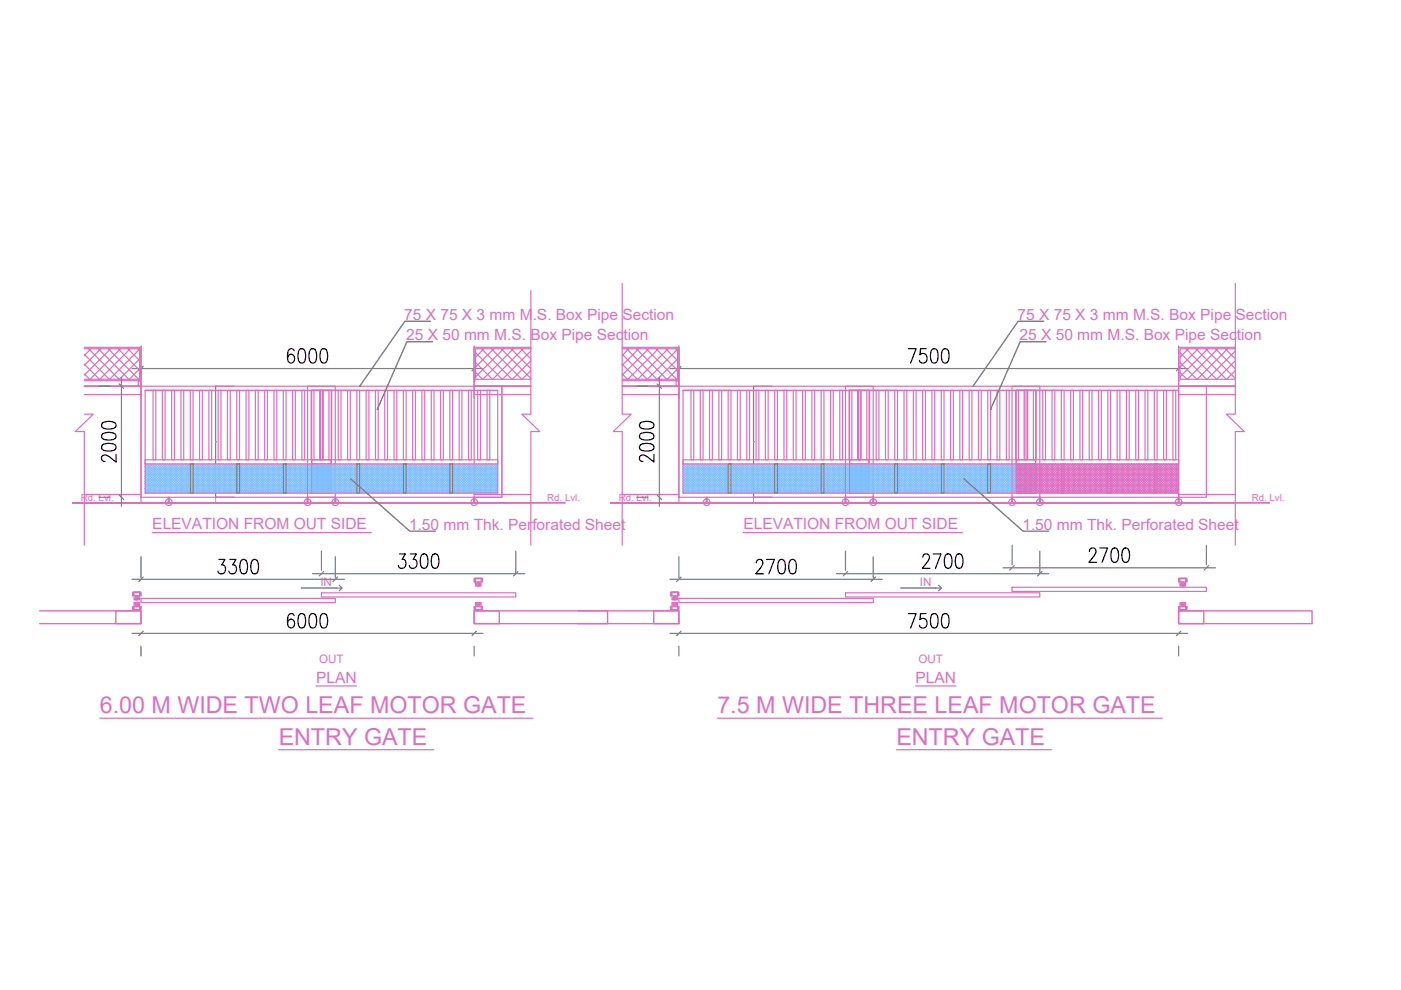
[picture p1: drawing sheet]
<svg xmlns="http://www.w3.org/2000/svg" width="297mm" height="210mm" viewBox="0 0 297 210" stroke-linecap="round" stroke-linejoin="round" font-family="sans-serif">
<!-- layer: _PrintAdditionalDetail -->
<g fill="none" stroke="#dd6ec1" stroke-width=".25">
<path d="M17.9 73.6h12v7.1h-12M17.9 73.9h11.7v6.5h-11.7M17.9 79.3l1.1 1.1M17.9 77.2l3.2 3.2M17.9 75.1l5.3 5.3M18.8 73.9l6.4 6.5M19.3 73.9l-1.4 1.5M20.8 73.9l6.5 6.5M21.4 73.9l-3.5 3.6M22.9 73.9l6.5 6.5M23.5 73.9l-5.6 5.6M25 73.9l4.6 4.6"/>
<path d="M25.6 73.9l-6.5 6.5M27.1 73.9l2.5 2.5M27.6 73.9l-6.4 6.5M29.2 73.9l.4 .5M29.6 74.1l-6.4 6.3M29.6 76.1l-4.3 4.3M29.6 78.2l-2.2 2.2M29.9 78.1v3.8M100.5 78.1v3.8M100.8 78.9l1.5 1.5M100.8 76.8l3.6 3.6M100.8 74.8l5.7 5.6"/>
<path d="M102.1 73.9l6.4 6.5M102.6 73.9l-1.8 1.8M104.2 73.9l6.4 6.5M104.7 73.9l-3.9 3.9M106.2 73.9l6.4 6.3M106.8 73.9l-6 6M108.3 73.9l4.3 4.3M108.9 73.9l-6.5 6.5M110.4 73.9l2.2 2.2M110.9 73.9l-6.4 6.5M112.5 73.9l.1 .1M112.6 73.6h-12.1v7.1"/>
<path d="M112.6 73.9h-11.8v6.5h11.8M112.6 61.6v26.2h-2l3.8 3.7h-1.8v24.1M112.6 74.4l-6.1 6M112.6 76.5l-4 3.9M112.6 78.6l-1.9 1.8M131.9 73.6h12v7.1h-12M131.9 73.9h11.7v6.5h-11.7M131.9 60.1v27.7h1.9l-3.8 3.7h1.9v24.1M131.9 79.3l1.2 1.1M131.9 77.2l3.2 3.2M131.9 75.1l5.3 5.3M132.8 73.9l6.5 6.5"/>
<path d="M133.4 73.9l-1.5 1.5M134.9 73.9l6.5 6.5M135.4 73.9l-3.5 3.6M137 73.9l6.5 6.5M137.5 73.9l-5.6 5.6M139.1 73.9l4.5 4.6M139.6 73.9l-6.5 6.5M141.1 73.9l2.5 2.5M141.7 73.9l-6.5 6.5M143.2 73.9l.4 .5M143.6 74.1l-6.3 6.3M143.6 76.1l-4.2 4.3"/>
<path d="M143.6 78.2l-2.1 2.2M143.9 78.1v3.8M249.9 78.1v3.8M250.2 78.9l1.5 1.5M250.2 76.8l3.6 3.6M250.2 74.8l5.6 5.6M251.4 73.9l6.5 6.5M252 73.9l-1.8 1.8M253.5 73.9l6.5 6.5M254.1 73.9l-3.9 3.9M255.6 73.9l6.3 6.3M256.1 73.9l-5.9 6"/>
<path d="M257.7 73.9l4.2 4.3M258.2 73.9l-6.5 6.5M259.8 73.9l2.1 2.2M260.3 73.9l-6.5 6.5M261.8 73.9l.1 .1M261.9 73.6h-12v7.1M261.9 73.9h-11.7v6.5h11.7M261.9 60.1v27.7h-1.9l3.8 3.7h-1.9v24.1M261.9 74.4l-6 6M261.9 76.5l-3.9 3.9M261.9 78.6l-1.8 1.8M17.9 81.9h12h-12"/>
<path d="M17.9 87.8h1.9l-3.8 3.7h1.9v24.1M17.9 81.9h12M17.9 83.7h12M29.3 80.7h.6v1.2h-.6zM29.6 80.3l-.1 .1M29.9 81.9h41.2v23.5h-41.2zM29.9 83.1v23.5h-12M30.8 82.8h39.4v21.7h-39.4zM30.8 97.5h39.4v.9h-39.4zM32.5 82.8h.5v14.7h-.5zM34.4 82.8h.6v14.7h-.6zM36.4 82.8h.6v14.7h-.6z"/>
<path d="M38.4 82.8h.6v14.7h-.6zM40.3 82.8h.6v14.7h-.6zM40.6 82.8h-9.8h39.4M42.3 82.8h.6v14.7h-.6zM44.3 82.8h.6v14.7h-.6zM45.7 93.7h.1M45.7 93.6h.1M46.3 82.8h.5v14.7h-.5zM48.2 82.8h.6v14.7h-.6zM50.2 82.8h.6v14.7h-.6zM52.2 82.8h.6v14.7h-.6zM54.1 82.8h.6v14.7h-.6z"/>
<path d="M56.1 82.8h.6v14.7h-.6zM58.1 82.8h.6v14.7h-.6zM60.1 82.8h.5v14.7h-.5zM62 82.8h.6v14.7h-.6zM64 82.8h.6v14.7h-.6zM65.2 81.9h41.2v23.5h-41.2zM66 82.8h.6v14.7h-.6zM66.1 82.8h39.4v21.7h-39.4zM66.1 97.5h39.4v.9h-39.4zM67.8 82.8h.6v14.7h-.6zM68 82.8h.5v14.7h-.5zM69.7 82.8h.6v14.7h-.6z"/>
<path d="M71.7 82.8h.6v14.7h-.6zM73.7 82.8h.6v14.7h-.6zM75.7 82.8h.5v14.7h-.5zM76 82.8h-9.9h39.4M77.6 82.8h.6v14.7h-.6zM79.6 82.8h.6v14.7h-.6zM81.6 82.8h.6v14.7h-.6zM83.5 82.8h.6v14.7h-.6zM85.5 82.8h.6v14.7h-.6zM87.5 82.8h.6v14.7h-.6zM89.5 82.8h.6v14.7h-.6zM91.4 82.8h.6v14.7h-.6z"/>
<path d="M93.4 82.8h.6v14.7h-.6zM95.4 82.8h.6v14.7h-.6zM97.4 82.8h.5v14.7h-.5zM99.3 82.8h.6v14.7h-.6zM100.5 80.7h.1M100.5 81.9h5.9v23.5h-5.9zM100.5 81.9h12.1M100.5 83.7h12.1M101.3 82.8h.6v14.7h-.6zM103.3 82.8h.6v14.7h-.6zM112.6 81.9h-12.1h12.1M131.9 81.9h12h-12"/>
<path d="M131.9 81.9h12M131.9 83.7h12M143.3 80.7h.6v1.2h-.6zM143.6 80.3l-.1 .1M143.9 81.9h41.2v23.5h-41.2zM143.9 83.1v23.5h-12M144.8 82.8h39.5v21.7h-39.5zM144.8 97.5h39.5v.9h-39.5zM146.5 82.8h.6v14.7h-.6zM148.5 82.8h.6v14.7h-.6zM150.4 82.8h.6v14.7h-.6zM152.4 82.8h.6v14.7h-.6z"/>
<path d="M154.4 82.8h.6v14.7h-.6zM154.7 82.8h-9.9h39.5M156.4 82.8h.5v14.7h-.5zM158.3 82.8h.6v14.7h-.6zM159.8 93.7h.1M159.8 93.6h.1M160.3 82.8h.6v14.7h-.6zM162.3 82.8h.6v14.7h-.6zM164.2 82.8h.6v14.7h-.6zM166.2 82.8h.6v14.7h-.6zM168.2 82.8h.6v14.7h-.6zM170.2 82.8h.5v14.7h-.5z"/>
<path d="M172.1 82.8h.6v14.7h-.6zM174.1 82.8h.6v14.7h-.6zM176.1 82.8h.6v14.7h-.6zM178.1 82.8h.5v14.7h-.5zM179.3 81.9h41.2v23.5h-41.2zM180 82.8h.6v14.7h-.6zM180.1 82.8h39.5v21.7h-39.5zM180.1 97.5h39.5v.9h-39.5zM181.8 82.8h.6v14.7h-.6zM182 82.8h.6v14.7h-.6zM183.8 82.8h.6v14.7h-.6zM185.8 82.8h.5v14.7h-.5z"/>
<path d="M187.7 82.8h.6v14.7h-.6zM189.7 82.8h.6v14.7h-.6zM190 82.8h-9.9h39.5M191.7 82.8h.6v14.7h-.6zM193.7 82.8h.5v14.7h-.5zM195.6 82.8h.6v14.7h-.6zM197.6 82.8h.6v14.7h-.6zM199.6 82.8h.5v14.7h-.5zM201.5 82.8h.6v14.7h-.6zM203.5 82.8h.6v14.7h-.6zM205.5 82.8h.6v14.7h-.6zM207.5 82.8h.5v14.7h-.5z"/>
<path d="M209.4 82.8h.6v14.7h-.6zM211.4 82.8h.6v14.7h-.6zM213.4 82.8h.6v14.7h-.6zM215.3 82.8h.6v14.7h-.6zM215.5 97.5h34.4v.9h-34.4zM215.5 99.9l4.6 4.6M215.5 99.4l5.1 5.1M215.5 98.9l5.6 5.6M215.5 98.4l6.1 6.1M215.5 98.4h.1M216 98.4l6.2 6.1M216 98.4l-.5 .5"/>
<path d="M216.5 98.4l6.2 6.1M216.6 98.4l-1.1 1.1M217 98.4l6.2 6.1M217.1 98.4l-1.6 1.6M217.1 82.8h.6v14.7h-.6zM217.3 82.8h.6v14.7h-.6zM217.5 98.4l6.2 6.1M217.6 98.4l-2.1 2.1M218.1 98.4l6.1 6.1M218.1 98.4l-2.6 2.6M218.6 98.4l6.2 6.1M218.6 98.4l-3.1 3.1"/>
<path d="M219.1 82.8h.6v14.7h-.6zM219.1 98.4l6.2 6.1M219.2 98.4l-3.7 3.7M219.6 98.4l6.2 6.1M219.7 98.4l-4.2 4.2M220.1 98.4l6.2 6.1M220.2 98.4l-4.7 4.7M220.7 98.4l6.2 6.1M220.7 98.4l-5.2 5.2M221.1 82.8h.6v14.7h-.6zM221.2 98.4l6.2 6.1M221.2 98.4l-5.7 5.7"/>
<path d="M221.7 98.4l6.2 6.1M221.7 98.4l-6.1 6.1M222.2 98.4l6.2 6.1M222.3 98.4l-6.2 6.1M222.7 98.4l6.2 6.1M222.8 98.4l-6.2 6.1M223.1 82.8h.5v14.7h-.5zM223.3 98.4l6.1 6.1M223.3 98.4l-6.2 6.1M223.8 98.4l6.2 6.1M223.8 98.4l-6.1 6.1M224.3 98.4l6.2 6.1"/>
<path d="M224.4 98.4l-6.2 6.1M225 82.8h.6v14.7h-.6zM225 98.4h.6v6.1h-.6zM225.3 82.8h-9.8h34.4h-34.4v21.7h34.4M225.3 98.4l6.2 6.1M225.4 98.4l-6.2 6.1M225.9 98.4l6.1 6.1M225.9 98.4l-6.2 6.1M226.4 98.4l6.2 6.1M226.4 98.4l-6.1 6.1M226.9 98.4l6.2 6.1M227 98.4l-6.2 6.1"/>
<path d="M227 82.8h.6v14.7h-.6zM227.4 98.4l6.2 6.1M227.5 98.4l-6.2 6.1M228.5 98.4l6.2 6.1M228.5 98.4l-6.2 6.1M229 82.8h.5v14.7h-.5zM229 98.4l6.2 6.1M229 98.4l-6.1 6.1M229.5 98.4l6.2 6.1M229.6 98.4l-6.2 6.1M230 98.4l6.2 6.1M230.1 98.4l-6.2 6.1"/>
<path d="M230.9 82.8h.6v14.7h-.6zM231.1 98.4l6.2 6.1M231.1 98.4l-6.2 6.1M231.6 98.4l6.2 6.1M231.6 98.4l-6.1 6.1M232.1 98.4l6.2 6.1M232.2 98.4l-6.2 6.1M232.6 98.4l6.2 6.1M232.7 98.4l-6.2 6.1M232.9 82.8h.6v14.7h-.6zM233.1 98.4l6.2 6.1M233.2 98.4l-6.2 6.1"/>
<path d="M234.2 98.4l6.2 6.1M234.2 98.4l-6.1 6.1M234.7 98.4l6.2 6.1M234.8 98.4l-6.2 6.1M234.9 82.8h.6v14.7h-.6zM234.9 98.4h.6v6.1h-.6zM235.2 98.4l6.2 6.1M235.3 98.4l-6.2 6.1M235.8 98.4l6.1 6.1M235.8 98.4l-6.2 6.1M236.3 98.4l6.2 6.1M236.3 98.4l-6.2 6.1"/>
<path d="M236.8 98.4l6.2 6.1M236.8 98.4l-6.1 6.1M236.9 82.8h.5v14.7h-.5zM237.3 98.4l6.2 6.1M237.4 98.4l-6.2 6.1M237.8 98.4l6.2 6.1M237.9 98.4l-6.2 6.1M238.4 98.4l6.1 6.1M238.4 98.4l-6.2 6.1M238.8 82.8h.6v14.7h-.6zM238.9 98.4l6.2 6.1M238.9 98.4l-6.2 6.1"/>
<path d="M239.4 98.4l6.2 6.1M239.4 98.4l-6.1 6.1M239.9 98.4l6.2 6.1M240 98.4l-6.2 6.1M240.4 98.4l6.2 6.1M240.5 98.4l-6.2 6.1M240.8 82.8h.6v14.7h-.6zM241 98.4l6.1 6.1M241 98.4l-6.2 6.1M241.5 98.4l6.2 6.1M241.5 98.4l-6.2 6.1M242 98.4l6.2 6.1"/>
<path d="M242 98.4l-6.1 6.1M242.5 98.4l6.2 6.1M242.6 98.4l-6.2 6.1M242.8 82.8h.6v14.7h-.6zM243 98.4l6.2 6.1M243.1 98.4l-6.2 6.1M243.6 98.4l6.1 6.1M243.6 98.4l-6.2 6.1M244.1 98.4l5.7 5.7M244.1 98.4l-6.2 6.1M244.7 82.8h.6v14.7h-.6zM244.7 98.4h.6v6.1h-.6z"/>
<path d="M245.1 98.4l4.7 4.7M245.2 98.4l-6.2 6.1M245.6 98.4l4.2 4.2M245.7 98.4l-6.2 6.1M246.2 98.4l3.6 3.6-2.5 2.5M246.2 98.4l-6.2 6.1M246.7 98.4l3.1 3.1-3 3M246.7 82.8h.6v14.7h-.6zM246.7 98.4l-6.2 6.1M247.2 98.4l2.6 2.6M247.2 98.4l-6.1 6.1M248.2 98.4l1.6 1.6"/>
<path d="M248.3 98.4l-6.2 6.1M248.7 82.8h.6v14.7h-.6zM248.8 98.4l1 1-5.1 5.1M248.8 98.4l-6.2 6.1M249.3 98.4l.5 .5M249.3 98.4l-6.2 6.1M249.8 98.4l-6.1 6.1M249.8 98.9l-5.6 5.6M249.8 99.9l-4.6 4.6M249.9 80.7h.1M249.9 81.9h5.9v23.5h-5.9zM249.9 81.9h-35.3v23.5h35.3"/>
<path d="M249.9 83.1v23.5h12M249.9 81.9h12M249.9 83.7h12M261.9 81.9h-12h12M17.9 104.8h12M32.3 112.9h46.4M100.5 104.8h12.1M100.5 106.6h12.1M131.9 104.8h12M157.6 112.9h46.4M215.5 104.1l.4 .4M215.5 103.6l.9 .9"/>
<path d="M215.5 103l1.5 1.5M215.5 102.5l2 2M215.5 102l2.5 2.5M215.5 101.5l3 3M215.5 101l3.5 3.5M215.5 100.4l4.1 4.1M218.7 104.5l6.2-6.1 6.1 6.1M221.8 104.5l6.2-6.1 6.1 6.1M224.4 104.5l6.2-6.1 6.1 6.1M227.5 104.5l6.2-6.1 6.1 6.1M249.8 103.6l-5.2-5.2-6.1 6.1M249.8 100.5l-2-2.1-6.2 6.1"/>
<path d="M249.8 100.5l-4 4M249.8 101l-3.5 3.5M249.8 102.5l-2 2M249.8 103.1l-1.5 1.4M249.8 103.6l-.9 .9M249.8 104.1l-.4 .4M249.9 104.8h12M28.1 128.6l.1 .7h1.6l.1-.7v.8h-1.8zM28.1 125.5h1.8v.8l-.1-.7h-1.6l-.1 .7zM28.1 128.6h1.8M28.1 126.3h1.8M28.4 129.4v-1.6h1.2v1.6"/>
<path d="M28.4 125.5h1.2v1.7h-1.2zM29.9 126.9h41.2v.9h-41.2zM68.2 125.7h41.2v.9h-41.2zM100.5 128.6l.1 .7h1.6l.1-.7v.8h-1.8zM100.5 122.6h1.8v.8l-.1-.7h-1.6l-.1 .7zM100.5 128.6h1.8M100.5 123.4h1.8M100.8 129.4v-1.6h1.2v1.6M100.8 122.6h1.2v1.7h-1.2zM142.2 128.6l.1 .7h1.5l.1-.7v.8h-1.7zM142.2 125.5h1.7v.8l-.1-.7h-1.5l-.1 .7zM142.2 128.6h1.7"/>
<path d="M142.2 126.3h1.7M142.5 129.4v-1.6h1.1v1.6M142.5 125.5h1.1v1.7h-1.1zM143.9 126.9h41.2v.9h-41.2zM179.3 125.7h41.2v.9h-41.2zM214.6 124.5h41.2v.9h-41.2zM249.9 128.6l.1 .7h1.5l.2-.7v.8h-1.8zM249.9 122.6h1.8v.8l-.2-.7h-1.5l-.1 .7zM249.9 128.6h1.8M249.9 123.4h1.8M250.2 129.4v-1.6h1.2v1.6M250.2 122.6h1.2v1.7h-1.2z"/>
<path d="M21.2 152.3h91.8M59.1 159h32.9M67 145.4h8.6M152.1 152.3h94.3M190 159h32.9M194.1 145.4h8.6"/>
<circle cx="29" cy="126.8" r=".39"/>
<circle cx="29" cy="128.1" r=".39"/>
<circle cx="29" cy="128.1" r=".08"/>
<circle cx="29" cy="126.8" r=".08"/>
<circle cx="29" cy="126.8" r=".33"/>
<circle cx="29" cy="128.1" r=".33"/>
<circle cx="101.4" cy="123.9" r=".33"/>
<circle cx="101.4" cy="128.1" r=".39"/>
<circle cx="101.4" cy="123.9" r=".39"/>
<circle cx="101.4" cy="128.1" r=".08"/>
<circle cx="101.4" cy="123.9" r=".08"/>
<circle cx="101.4" cy="128.1" r=".33"/>
<circle cx="143.1" cy="128.1" r=".39"/>
<circle cx="143.1" cy="126.8" r=".39"/>
<circle cx="143.1" cy="128.1" r=".08"/>
<circle cx="143.1" cy="126.8" r=".08"/>
<circle cx="143.1" cy="128.1" r=".33"/>
<circle cx="143.1" cy="126.8" r=".33"/>
<circle cx="250.8" cy="123.9" r=".33"/>
<circle cx="250.8" cy="128.1" r=".39"/>
<circle cx="250.8" cy="123.9" r=".39"/>
<circle cx="250.8" cy="123.9" r=".08"/>
<circle cx="250.8" cy="128.1" r=".08"/>
<circle cx="250.8" cy="128.1" r=".33"/>
</g>
<path d="M8.4 129.5h21.5v2.7h-21.5M24.6 129.5h5.3v2.7h-5.3zM100.5 129.5h28.3v2.7h-28.3zM100.5 129.5h5.4v2.7h-5.4zM122.5 129.5h21.4v2.7h-21.4M138.6 129.5h5.3v2.7h-5.3zM249.9 129.5h28.3v2.7h-28.3zM249.9 129.5h5.3v2.7h-5.3z" fill="none" stroke="#dd6ec1" stroke-width=".3"/>
<!-- layer: 0 -->
<g fill="none" stroke="#808080" stroke-width=".25">
<path d="M30.4 77.7l-1 .9M101 77.7l-.9 .9M144.4 77.7l-.9 .9M250.4 77.7l-1 .9M25.3 81.4l.9 1M76.3 81.9h.1M80 86.8h.1M139.3 81.4l1 1M206.3 81.9h.1M210 86.8h.1M25.3 105l.9 .9M74.4 101.6h.1"/>
<path d="M139.3 105l1 .9M204.4 101.6h.1M215 119.9l-.9 1M256.3 119.9l-1 1M30.4 133.8l-1 1M30.4 122.3l-1 1M68.6 121.2l-.9 .9M71.3 124.7h1.2M71.6 122.3l-1 1M71.9 124.1l.6 .6-.6 .6M101 133.8l-.9 1M109.8 121.2l-.9 .9"/>
<path d="M144.4 133.8l-.9 1M144.4 122.3l-.9 1M179.7 121.2l-.9 .9M185.6 122.3l-.9 1M198.4 124.7h1.2M199 124.1l.6 .6-.6 .6M220.9 121.2l-.9 .9M250.4 133.8l-1 1"/>
</g>
<path d="M91.3 68.1h-5.5l-9.5 13.8M91.7 72.4h-5.4l-6.3 14.4M221.3 68.1h-5.4l-9.6 13.8M221.7 72.4h-5.4l-6.3 14.4M74.4 101.6l12.5 11h5.4M204.4 101.6l12.5 11h5.4M63.9 124.7h7.4M191 124.7h7.4" fill="none" stroke="#808080" stroke-width=".3"/>
<!-- layer: A-SECTION-DIM -->
<g fill="none" stroke="#808080" stroke-width=".25">
<path d="M25.7 80v27.4M28 78.1h74.4M29.9 73.4v11.1M100.5 73.4v11.1M139.8 80v27.4M142 78.1h109.8M143.9 73.4v11.1M249.9 73.4v11.1M21 81.9h2.3M135 81.9h2.4M21 105.4h2.3M29.9 118v4.5"/>
<path d="M68.2 116.9v4M71.1 118v4.5M109.4 116.9v4.5M135 105.4h2.4M143.9 118v4.5M179.3 116.9v4M185.1 118v4.5M214.6 115.6v4.1M220.5 116.9v4.5M255.8 115.6v4.1M28 134.3h74.4M28 122.8h45"/>
<path d="M29.9 137v2.1M66.2 121.6h45.1M100.5 137v2.1M142 134.3h109.8M142 122.8h45.1M143.9 137v2.1M177.3 121.6h45.1M212.7 120.4h45M249.9 137v2.1"/>
</g>
<g fill="none" stroke="#000" stroke-width=".25">
<path d="M62.4 74.4l-.2-.3-.3-.2-.6 .2a2.86 2.86 0 0 0 0 2.7 .68 .68 0 0 0 1.1-.2 .87 .87 0 0 0-.1-1.1 .87 .87 0 0 0-1-.3l-.3 .8M63.5 74.1l.6-.2a1.49 1.49 0 0 1 .7 1.8l-.4 1.1-.5 .2a1.49 1.49 0 0 1-.7-1.8zM65.9 74.1l.5-.2a1.49 1.49 0 0 1 .7 1.8l-.3 1.1-.6 .2a1.47 1.47 0 0 1-.7-1.8zM68.2 74.1l.6-.2a1.49 1.49 0 0 1 .7 1.8l-.4 1.1-.6 .2a1.49 1.49 0 0 1-.7-1.8zM192.6 73.9h1.6l-1.1 3.1M196.3 73.9h-1.1l-.2 1.3a.89 .89 0 0 1 1.2-.1 .89 .89 0 0 1 .4 1 .83 .83 0 0 1-.7 .9 .83 .83 0 0 1-1-.6M197.6 74.1l.6-.2a1.49 1.49 0 0 1 .7 1.8l-.3 1.1-.6 .2a1.49 1.49 0 0 1-.7-1.8zM199.9 74.1l.6-.2a1.49 1.49 0 0 1 .7 1.8l-.3 1.1-.6 .2a1.49 1.49 0 0 1-.7-1.8zM21.7 94.4a2.79 2.79 0 0 1 2.8 0l.1 .5a1.49 1.49 0 0 1-1.8 .7l-1.1-.3-.2-.4zM21.7 92a2.86 2.86 0 0 1 2.8 0l.1 .6a1.49 1.49 0 0 1-1.8 .7l-1.1-.3-.2-.4zM21.7 89.7a2.86 2.86 0 0 1 2.8 0l.1 .6a1.49 1.49 0 0 1-1.8 .7l-1.1-.4-.2-.3zM24.6 96.3v1.7l-1.5-1.2a.88 .88 0 0 0-1-.3 .88 .88 0 0 0-.6 .9l.3 .3 .5 .2"/>
<path d="M135.7 94.4a2.79 2.79 0 0 1 2.8 0l.1 .5a1.49 1.49 0 0 1-1.7 .7l-1.2-.3-.1-.4zM135.7 92a2.86 2.86 0 0 1 2.8 0l.1 .6a1.49 1.49 0 0 1-1.7 .7l-1.2-.3-.1-.4zM135.7 89.7a2.86 2.86 0 0 1 2.8 0l.1 .6a1.49 1.49 0 0 1-1.7 .7l-1.2-.4-.1-.3zM138.6 96.3v1.7l-1.4-1.2a.88 .88 0 0 0-1-.3 .88 .88 0 0 0-.6 .9l.3 .3 .4 .2M46.4 118.6h1.3l-.7 1.2h.3a.97 .97 0 0 1 .4 1.4 .97 .97 0 0 1-1.4 .2l-.1-.3M48.7 118.6h1.3l-.7 1.2h.4a.97 .97 0 0 1 .4 1.4 .97 .97 0 0 1-1.5 .2l-.1-.3M51.2 118.8l.6-.2a1.49 1.49 0 0 1 .7 1.8l-.4 1.1-.6 .2a1.49 1.49 0 0 1-.7-1.8zM53.5 118.8l.6-.2a1.49 1.49 0 0 1 .7 1.8l-.3 1.1-.6 .2a1.49 1.49 0 0 1-.7-1.8zM84.7 117.4h1.3l-.7 1.2h.3a.96 .96 0 0 1 .4 1.4 .96 .96 0 0 1-1.4 .2l-.2-.3M87 117.4h1.3l-.7 1.2h.3a.97 .97 0 0 1 .4 1.4 .97 .97 0 0 1-1.4 .2l-.1-.3M89.5 117.6l.5-.2a1.49 1.49 0 0 1 .7 1.8l-.3 1.1-.6 .2a1.49 1.49 0 0 1-.7-1.8zM91.8 117.6l.6-.2a1.49 1.49 0 0 1 .7 1.8l-.4 1.1-.6 .2a1.49 1.49 0 0 1-.7-1.8z"/>
<path d="M160.3 119.3l.3-.5 .7-.2a.96 .96 0 0 1 .1 1.6l-1.2 1.5h1.7M162.6 118.6h1.6l-1.2 3.1M165.2 118.8l.6-.2a1.49 1.49 0 0 1 .7 1.8l-.3 1.1-.6 .2a1.49 1.49 0 0 1-.7-1.8zM167.6 118.8l.6-.2a1.49 1.49 0 0 1 .7 1.8l-.4 1.1-.6 .2a1.49 1.49 0 0 1-.7-1.8zM195.7 118.2l.2-.6 .7-.2a.95 .95 0 0 1 .1 1.6l-1.2 1.5h1.7M197.9 117.4h1.6l-1.2 3.1M200.6 117.6l.5-.2a1.49 1.49 0 0 1 .7 1.8l-.3 1.1-.6 .2a1.49 1.49 0 0 1-.7-1.8zM202.9 117.6l.6-.2a1.49 1.49 0 0 1 .7 1.8l-.4 1.1-.6 .2a1.49 1.49 0 0 1-.7-1.8zM231 116.9l.2-.6 .7-.1a.96 .96 0 0 1 .1 1.6l-1.1 1.4h1.6M233.2 116.2h1.6l-1.1 3M235.9 116.3l.6-.1a1.49 1.49 0 0 1 .7 1.7l-.4 1.2-.6 .1a1.49 1.49 0 0 1-.7-1.7zM238.2 116.3l.6-.1a1.49 1.49 0 0 1 .7 1.7l-.4 1.2-.5 .1a1.49 1.49 0 0 1-.7-1.7z"/>
<path d="M62.4 130.5a.65 .65 0 0 0-1.1-.3 2.87 2.87 0 0 0 0 2.8 .66 .66 0 0 0 1.1-.3 .87 .87 0 0 0-.1-1 .87 .87 0 0 0-1-.3l-.3 .7M63.5 130.2l.6-.1a1.49 1.49 0 0 1 .7 1.7l-.4 1.2-.5 .2a1.49 1.49 0 0 1-.7-1.8zM65.9 130.2l.5-.1a1.49 1.49 0 0 1 .7 1.7l-.3 1.2-.6 .2a1.47 1.47 0 0 1-.7-1.8zM68.2 130.2l.6-.1a1.49 1.49 0 0 1 .7 1.7l-.4 1.2-.6 .2a1.49 1.49 0 0 1-.7-1.8zM192.6 130.1h1.6l-1.1 3.1M196.3 130.1h-1.1l-.2 1.3a.89 .89 0 0 1 1.2-.2 .89 .89 0 0 1 .4 1.1 .83 .83 0 0 1-.7 .8 .83 .83 0 0 1-1-.5M197.6 130.2l.6-.1a1.49 1.49 0 0 1 .7 1.7l-.3 1.2-.6 .2a1.49 1.49 0 0 1-.7-1.8zM199.9 130.2l.6-.1a1.49 1.49 0 0 1 .7 1.7l-.3 1.2-.6 .2a1.49 1.49 0 0 1-.7-1.8z"/>
</g>
<!-- layer: _PrintAdditionalDetail -->
<g fill="#dd6ec1" stroke="#dd6ec1" stroke-width=".21">
<path d="M129.5 106.7h139.7v-.2zM129.5 106.5h139.7l-139.7 .2z"/>
<path d="M15.4 106.7h104.4v-.2zM15.4 106.5h104.4l-104.4 .2z"/>
</g>
<path d="M49.6 81.9h-3.9v23.5h3.9M163.7 81.9h-3.9v23.5h3.9" fill="none" stroke="#808080" stroke-width=".25"/>
<path d="M45.7 105.4h3.9M45.7 106.6h3.9M45.7 105.4v.5M45.7 106.1v.5M159.8 106.1v.5h3.9M163.7 105.4h-3.9v.5" fill="none" stroke="#dd6ec1" stroke-width=".21"/>
<!-- layer: 0 -->
<path d="M45.7 105.4h.1M45.7 106.6h.1M159.8 105.4h.1M159.8 106.6h.1" fill="none" stroke="#dd6ec1" stroke-width=".21"/>
<!-- layer: HATCH -->
<g fill="none" stroke="#7fbfff" stroke-width=".25">
<path d="M30.8 99.9l4.6 4.6M30.8 99.4l5.1 5.1M30.8 98.9l5.6 5.6M30.8 98.4l6.2 6.1M30.8 98.4h.1M31.3 98.4l6.2 6.1M31.4 98.4l-.6 .5M31.8 98.4l6.2 6.1M31.9 98.4l-1.1 1.1M32.3 98.4l6.2 6.1M32.4 98.4l-1.6 1.6M32.9 98.4l6.1 6.1"/>
<path d="M32.9 98.4l-2.1 2.1M33.4 98.4l6.2 6.1M33.4 98.4l-2.6 2.6M34.4 98.4l6.2 6.1M34.5 98.4l-3.7 3.7M34.9 98.4l6.2 6.1M35 98.4l-4.2 4.2M35.5 98.4l6.1 6.1M35.5 98.4l-4.7 4.7M36 98.4l6.2 6.1M36 98.4l-5.2 5.2M36.5 98.4l6.2 6.1"/>
<path d="M36.6 98.4l-5.8 5.7M37.5 98.4l6.2 6.1M37.6 98.4l-6.2 6.1M38.1 98.4l6.1 6.1M38.1 98.4l-6.2 6.1M38.6 98.4l6.2 6.1M38.6 98.4l-6.1 6.1M39.1 98.4l6.2 6.1M39.2 98.4l-6.2 6.1M40.1 98.4l6.2 6.1M40.2 98.4l-6.2 6.1M40.7 98.4l6.1 6.1"/>
<path d="M40.7 98.4l-6.2 6.1M41.2 98.4l6.2 6.1M41.2 98.4l-6.1 6.1M41.7 98.4l6.2 6.1M41.8 98.4l-6.2 6.1M42.2 98.4l6.2 6.1M42.3 98.4l-6.2 6.1M42.7 98.4l6.2 6.1M42.8 98.4l-6.2 6.1M43.3 98.4l6.2 6.1M43.3 98.4l-6.2 6.1M43.8 98.4l6.2 6.1"/>
<path d="M43.8 98.4l-6.1 6.1M44.3 98.4l6.2 6.1M44.4 98.4l-6.2 6.1M44.8 98.4l6.2 6.1M44.9 98.4l-6.2 6.1M45.3 98.4l6.2 6.1M45.4 98.4l-6.2 6.1M45.9 98.4l6.1 6.1M45.9 98.4l-6.2 6.1M46.4 98.4l6.2 6.1M46.4 98.4l-6.1 6.1M46.9 98.4l6.2 6.1"/>
<path d="M47 98.4l-6.2 6.1M47.4 98.4l6.2 6.1M47.5 98.4l-6.2 6.1M47.9 98.4l6.2 6.1M48 98.4l-6.2 6.1M48.5 98.4l6.1 6.1M48.5 98.4l-6.2 6.1M49 98.4l6.2 6.1M49 98.4l-6.1 6.1M49.5 98.4l6.2 6.1M49.6 98.4l-6.2 6.1M50 98.4l6.2 6.1"/>
<path d="M50.1 98.4l-6.2 6.1M50.6 98.4l6.1 6.1M50.6 98.4l-6.2 6.1M51.1 98.4l6.2 6.1M51.1 98.4l-6.2 6.1M51.6 98.4l6.2 6.1M51.6 98.4l-6.1 6.1M52.1 98.4l6.2 6.1M52.2 98.4l-6.2 6.1M52.6 98.4l6.2 6.1M52.7 98.4l-6.2 6.1M53.2 98.4l6.1 6.1"/>
<path d="M53.2 98.4l-6.2 6.1M54.2 98.4l6.2 6.1M54.2 98.4l-6.1 6.1M54.7 98.4l6.2 6.1M54.8 98.4l-6.2 6.1M55.2 98.4l6.2 6.1M55.3 98.4l-6.2 6.1M55.7 98.4l6.2 6.1M55.8 98.4l-6.2 6.1M56.3 98.4l6.2 6.1M56.3 98.4l-6.2 6.1M57.3 98.4l6.2 6.1"/>
<path d="M57.4 98.4l-6.2 6.1M57.8 98.4l6.2 6.1M57.9 98.4l-6.2 6.1M58.4 98.4l6.1 6.1M58.4 98.4l-6.2 6.1M58.9 98.4l6.2 6.1M58.9 98.4l-6.2 6.1M59.9 98.4l6.2 6.1M60 98.4l-6.2 6.1M60.4 98.4l6.2 6.1M60.5 98.4l-6.2 6.1M61 98.4l6.1 6.1"/>
<path d="M61 98.4l-6.2 6.1M61.5 98.4l6.2 6.1M61.5 98.4l-6.2 6.1M62 98.4l6.2 6.1M62 98.4l-6.1 6.1M63 98.4l6.2 6.1M63.1 98.4l-6.2 6.1M63.6 98.4l6.1 6.1M63.6 98.4l-6.2 6.1M64.1 98.4l6.1 6.1M64.1 98.4l-6.1 6.1M64.6 98.4l5.6 5.6"/>
<path d="M64.7 98.4l-6.2 6.1M65.1 98.4l5.1 5.1M65.2 98.4l-6.2 6.1M65.6 98.4l4.6 4.5M65.7 98.4l-6.2 6.1M66.1 99.5l1.1-1.1 3 3M66.1 99.9l4.6 4.6M66.1 99.4l5.1 5.1M66.1 98.9l5.7 5.6M66.1 98.4l6.2 6.1M66.2 98.4l4 4M66.2 98.4l-6.2 6.1"/>
<path d="M66.6 98.4l6.2 6.1M66.7 98.4l3.5 3.5M66.7 98.4l-6.2 6.1M67.1 98.4l6.2 6.1M67.3 98.4l-6.2 6.1M67.7 98.4l6.1 6.1M67.7 98.4l-1.6 1.6M67.7 98.4l2.5 2.5M67.8 98.4l-6.2 6.1M68.2 98.4l6.2 6.1M68.3 98.4l-6.2 6.1M68.7 98.4l6.2 6.1"/>
<path d="M68.8 98.4l-6.2 6.1M69.2 98.4l6.2 6.1M69.3 98.4l-6.2 6.1M69.7 98.4l6.2 6.1M69.8 98.4l-6.1 6.1M70.2 98.5l-6 6M70.2 99l-5.5 5.5M70.2 99.6l-5 4.9M70.2 99.8l-1.4-1.4-2.7 2.6M70.2 99.3l-.9-.9-3.2 3.1M70.2 98.8l-.4-.4-3.7 3.7M70.3 98.4l6.1 6.1"/>
<path d="M70.3 98.4l-4.2 4.2M70.8 98.4l6.2 6.1M70.8 98.4l-4.7 4.7M71.3 98.4l6.2 6.1M71.3 98.4l-5.2 5.2M71.8 98.4l6.2 6.1M71.9 98.4l-5.8 5.7M72.3 98.4l6.2 6.1M72.4 98.4l-6.2 6.1M72.9 98.4l6.1 6.1M72.9 98.4l-6.2 6.1M73.4 98.4l6.2 6.1"/>
<path d="M73.4 98.4l-6.1 6.1M73.9 98.4l6.2 6.1M74 98.4l-6.2 6.1M74.4 98.4l6.2 6.1M74.5 98.4l-6.2 6.1M74.9 98.4l6.2 6.1M75 98.4l-6.2 6.1M75.5 98.4l6.1 6.1M75.5 98.4l-6.2 6.1M76.5 98.4l6.2 6.1M76.6 98.4l-6.2 6.1M77 98.4l6.2 6.1"/>
<path d="M77.1 98.4l-6.2 6.1M77.5 98.4l6.2 6.1M77.6 98.4l-6.2 6.1M78.1 98.4l6.2 6.1M78.1 98.4l-6.2 6.1M79.1 98.4l6.2 6.1M79.1 98.4l-6.1 6.1M79.6 98.4l6.2 6.1M79.7 98.4l-6.2 6.1M80.1 98.4l6.2 6.1M80.2 98.4l-6.2 6.1M80.7 98.4l6.1 6.1"/>
<path d="M80.7 98.4l-6.2 6.1M81.2 98.4l6.2 6.1M81.2 98.4l-6.1 6.1M82.2 98.4l6.2 6.1M82.3 98.4l-6.2 6.1M82.7 98.4l6.2 6.1M82.8 98.4l-6.2 6.1M83.3 98.4l6.1 6.1M83.3 98.4l-6.2 6.1M83.8 98.4l6.2 6.1M83.8 98.4l-6.1 6.1M84.3 98.4l6.2 6.1"/>
<path d="M84.4 98.4l-6.2 6.1M84.8 98.4l6.2 6.1M84.9 98.4l-6.2 6.1M85.4 98.4l6.1 6.1M85.4 98.4l-6.2 6.1M85.9 98.4l6.2 6.1M85.9 98.4l-6.2 6.1M86.4 98.4l6.2 6.1M86.4 98.4l-6.1 6.1M86.9 98.4l6.2 6.1M87 98.4l-6.2 6.1M87.4 98.4l6.2 6.1"/>
<path d="M87.5 98.4l-6.2 6.1M88 98.4l6.1 6.1M88 98.4l-6.2 6.1M88.5 98.4l6.2 6.1M88.5 98.4l-6.2 6.1M89 98.4l6.2 6.1M89 98.4l-6.1 6.1M89.5 98.4l6.2 6.1M89.6 98.4l-6.2 6.1M90 98.4l6.2 6.1M90.1 98.4l-6.2 6.1M90.5 98.4l6.2 6.1"/>
<path d="M90.6 98.4l-6.2 6.1M91.1 98.4l6.2 6.1M91.1 98.4l-6.2 6.1M91.6 98.4l6.2 6.1M91.6 98.4l-6.1 6.1M92.1 98.4l6.2 6.1M92.2 98.4l-6.2 6.1M92.6 98.4l6.2 6.1M92.7 98.4l-6.2 6.1M93.2 98.4l6.1 6.1M93.2 98.4l-6.2 6.1M93.7 98.4l6.2 6.1"/>
<path d="M93.7 98.4l-6.2 6.1M94.2 98.4l6.2 6.1M94.2 98.4l-6.1 6.1M94.7 98.4l6.2 6.1M94.8 98.4l-6.2 6.1M95.2 98.4l6.2 6.1M95.3 98.4l-6.2 6.1M95.8 98.4l6.1 6.1M95.8 98.4l-6.2 6.1M96.3 98.4l6.2 6.1M96.3 98.4l-6.2 6.1M96.8 98.4l6.2 6.1"/>
<path d="M96.8 98.4l-6.1 6.1M97.3 98.4l6.2 6.1M97.4 98.4l-6.2 6.1M97.8 98.4l6.2 6.1M97.9 98.4l-6.2 6.1M98.9 98.4l6.2 6.1M98.9 98.4l-6.2 6.1M99.4 98.4l6.1 6.1M99.4 98.4l-6.1 6.1M99.9 98.4l5.6 5.6M100 98.4l-6.2 6.1M100.4 98.4l5.1 5.1"/>
<path d="M100.5 98.4l-6.2 6.1M101 98.4l4.5 4.5M101 98.4l-6.2 6.1M102 98.4l3.5 3.5M102 98.4l-6.1 6.1M102.5 98.4l3 3M102.6 98.4l-6.2 6.1M103 98.4l2.5 2.5M103.1 98.4l-6.2 6.1M103.6 98.4l1.9 1.9M103.6 98.4l-6.2 6.1M104.6 98.4l.9 .9"/>
<path d="M104.6 98.4l-6.1 6.1M105.1 98.4l.4 .4M105.2 98.4l-6.2 6.1M105.5 99.8l-1.4-1.4-6.2 6.1M105.5 98.5l-6 6M105.5 99l-5.5 5.5M105.5 99.6l-5 4.9M144.8 99.9l4.6 4.6M144.8 99.4l5.2 5.1M144.8 98.9l5.7 5.6M144.8 98.4l6.2 6.1M144.9 98.4h-.1"/>
<path d="M145.3 98.4l6.2 6.1M145.4 98.4l-.6 .5M145.9 98.4l6.1 6.1M145.9 98.4l-1.1 1.1M146.4 98.4l6.2 6.1M146.4 98.4l-1.6 1.6M146.9 98.4l6.2 6.1M147 98.4l-2.2 2.1M148 98.4l6.1 6.1M148 98.4l-3.2 3.1M148.5 98.4l6.2 6.1M148.5 98.4l-3.7 3.7"/>
<path d="M149 98.4l6.2 6.1M149 98.4l-4.2 4.2M149.5 98.4l6.2 6.1M149.6 98.4l-4.8 4.7M150 98.4l6.2 6.1M150.1 98.4l-5.3 5.2M150.6 98.4l6.1 6.1M150.6 98.4l-5.8 5.7M151.1 98.4l6.2 6.1M151.1 98.4l-6.2 6.1M151.6 98.4l6.2 6.1M151.6 98.4l-6.1 6.1"/>
<path d="M152.1 98.4l6.2 6.1M152.2 98.4l-6.2 6.1M152.6 98.4l6.2 6.1M152.7 98.4l-6.2 6.1M153.1 98.4l6.2 6.1M153.2 98.4l-6.2 6.1M153.7 98.4l6.1 6.1M153.7 98.4l-6.2 6.1M154.2 98.4l6.2 6.1M154.2 98.4l-6.1 6.1M154.7 98.4l6.2 6.1M154.8 98.4l-6.2 6.1"/>
<path d="M155.2 98.4l6.2 6.1M155.3 98.4l-6.2 6.1M155.8 98.4l6.1 6.1M155.8 98.4l-6.2 6.1M156.3 98.4l6.2 6.1M156.3 98.4l-6.2 6.1M156.8 98.4l6.2 6.1M156.8 98.4l-6.1 6.1M157.3 98.4l6.2 6.1M157.4 98.4l-6.2 6.1M157.8 98.4l6.2 6.1M157.9 98.4l-6.2 6.1"/>
<path d="M158.4 98.4l6.1 6.1M158.4 98.4l-6.2 6.1M158.9 98.4l6.2 6.1M158.9 98.4l-6.2 6.1M159.4 98.4l6.2 6.1M159.4 98.4l-6.1 6.1M159.9 98.4l6.2 6.1M160 98.4l-6.2 6.1M160.4 98.4l6.2 6.1M160.5 98.4l-6.2 6.1M161.5 98.4l6.2 6.1M161.5 98.4l-6.2 6.1"/>
<path d="M162 98.4l6.2 6.1M162 98.4l-6.1 6.1M162.5 98.4l6.2 6.1M162.6 98.4l-6.2 6.1M163 98.4l6.2 6.1M163.1 98.4l-6.2 6.1M163.6 98.4l6.1 6.1M163.6 98.4l-6.2 6.1M164.6 98.4l6.2 6.1M164.6 98.4l-6.1 6.1M165.1 98.4l6.2 6.1M165.2 98.4l-6.2 6.1"/>
<path d="M165.6 98.4l6.2 6.1M165.7 98.4l-6.2 6.1M166.2 98.4l6.1 6.1M166.2 98.4l-6.2 6.1M167.2 98.4l6.2 6.1M167.2 98.4l-6.1 6.1M167.7 98.4l6.2 6.1M167.8 98.4l-6.2 6.1M168.2 98.4l6.2 6.1M168.3 98.4l-6.2 6.1M168.8 98.4l6.1 6.1M168.8 98.4l-6.2 6.1"/>
<path d="M169.3 98.4l6.2 6.1M169.3 98.4l-6.2 6.1M169.8 98.4l6.2 6.1M169.8 98.4l-6.1 6.1M170.3 98.4l6.2 6.1M170.4 98.4l-6.2 6.1M170.8 98.4l6.2 6.1M170.9 98.4l-6.2 6.1M171.4 98.4l6.1 6.1M171.4 98.4l-6.2 6.1M171.9 98.4l6.2 6.1M171.9 98.4l-6.1 6.1"/>
<path d="M172.4 98.4l6.2 6.1M172.5 98.4l-6.2 6.1M172.9 98.4l6.2 6.1M173 98.4l-6.2 6.1M173.4 98.4l6.2 6.1M173.5 98.4l-6.2 6.1M174 98.4l6.1 6.1M174 98.4l-6.2 6.1M174.5 98.4l6.2 6.1M174.5 98.4l-6.2 6.1M175 98.4l6.2 6.1M175.1 98.4l-6.2 6.1"/>
<path d="M175.5 98.4l6.2 6.1M175.6 98.4l-6.2 6.1M176 98.4l6.2 6.1M176.1 98.4l-6.2 6.1M176.6 98.4l6.1 6.1M176.6 98.4l-6.2 6.1M177.1 98.4l6.2 6.1M177.1 98.4l-6.2 6.1M177.6 98.4l6.2 6.1M177.6 98.4l-6.1 6.1M178.1 98.4l6.2 6.1-4.2-4.1M178.2 98.4l-6.2 6.1"/>
<path d="M178.6 98.4l5.7 5.6M178.7 98.4l-6.2 6.1M179.2 98.4l5.1 5.1M179.2 98.4l-6.2 6.1M179.7 98.4l4.6 4.5M179.7 98.4l-6.1 6.1M180.1 99.5l1.1-1.1 3.1 3M180.1 100l1.7-1.6 2.5 2.5M180.1 98.4l6.2 6.1M180.1 99.9l4.7 4.6M180.1 99.4l5.2 5.1M180.1 98.9l5.7 5.6"/>
<path d="M180.2 98.4l4.1 4M180.3 98.4l-6.2 6.1M180.7 98.4l6.1 6.1M180.7 98.4l-.6 .5M180.8 98.4l-6.2 6.1M181.2 98.4l6.2 6.1M181.3 98.4l-6.2 6.1M181.7 98.4l6.2 6.1M181.8 98.4l-6.2 6.1M182.2 98.4l6.2 6.1M182.3 98.4l-6.1 6.1M182.7 98.4l6.2 6.1"/>
<path d="M182.9 98.4l-6.2 6.1M183.3 98.4l1 .9M183.4 98.4l-6.2 6.1M183.8 98.4l6.2 6.1M183.8 98.4l-3.7 3.7M184.3 98.8l-.4-.4-6.2 6.1M184.3 98.5l-6.1 6M184.3 99l-5.5 5.5M184.3 99.6l-5 4.9M184.3 99.8l-1.5-1.4-2.7 2.6M184.3 98.4l6.2 6.1M184.4 98.4l-4.3 4.2"/>
<path d="M184.8 98.4l6.2 6.1M184.9 98.4l-4.8 4.7M185.3 98.4l6.2 6.1M185.4 98.4l-5.3 5.2M186.4 98.4l6.2 6.1M186.4 98.4l-6.1 6.1M186.9 98.4l6.2 6.1M187 98.4l-6.2 6.1M187.4 98.4l6.2 6.1M187.5 98.4l-6.2 6.1M187.9 98.4l6.2 6.1M188 98.4l-6.2 6.1"/>
<path d="M188.5 98.4l6.1 6.1M188.5 98.4l-6.2 6.1M189.5 98.4l6.2 6.1M189.6 98.4l-6.2 6.1M190 98.4l6.2 6.1M190.1 98.4l-6.2 6.1M190.5 98.4l6.2 6.1M190.6 98.4l-6.2 6.1M191.1 98.4l6.1 6.1M191.1 98.4l-6.2 6.1M191.6 98.4l6.2 6.1M191.6 98.4l-6.1 6.1"/>
<path d="M192.1 98.4l6.2 6.1M192.2 98.4l-6.2 6.1M192.6 98.4l6.2 6.1M192.7 98.4l-6.2 6.1M193.2 98.4l6.1 6.1M193.2 98.4l-6.2 6.1M193.7 98.4l6.2 6.1M193.7 98.4l-6.2 6.1M194.2 98.4l6.2 6.1M194.2 98.4l-6.1 6.1M194.7 98.4l6.2 6.1M194.8 98.4l-6.2 6.1"/>
<path d="M195.2 98.4l6.2 6.1M195.3 98.4l-6.2 6.1M195.8 98.4l6.1 6.1M195.8 98.4l-6.2 6.1M196.3 98.4l6.2 6.1M196.3 98.4l-6.2 6.1M196.8 98.4l6.2 6.1M196.8 98.4l-6.1 6.1M197.3 98.4l6.2 6.1M197.4 98.4l-6.2 6.1M197.8 98.4l6.2 6.1M197.9 98.4l-6.2 6.1"/>
<path d="M198.3 98.4l6.2 6.1M198.4 98.4l-6.2 6.1M198.9 98.4l6.2 6.1M198.9 98.4l-6.2 6.1M199.4 98.4l6.2 6.1M199.4 98.4l-6.1 6.1M199.9 98.4l6.2 6.1M200 98.4l-6.2 6.1M200.4 98.4l6.2 6.1M200.5 98.4l-6.2 6.1M201 98.4l6.1 6.1M201 98.4l-6.2 6.1"/>
<path d="M201.5 98.4l6.2 6.1M201.5 98.4l-6.2 6.1M202 98.4l6.2 6.1M202 98.4l-6.1 6.1M202.5 98.4l6.2 6.1M202.6 98.4l-6.2 6.1M203.6 98.4l6.1 6.1M203.6 98.4l-6.2 6.1M204.1 98.4l6.2 6.1M204.1 98.4l-6.2 6.1M204.6 98.4l6.2 6.1M204.6 98.4l-6.1 6.1"/>
<path d="M205.1 98.4l6.2 6.1M205.2 98.4l-6.2 6.1M206.2 98.4l6.1 6.1M206.2 98.4l-6.2 6.1M206.7 98.4l6.2 6.1M206.7 98.4l-6.1 6.1M207.2 98.4l6.2 6.1M207.2 98.4l-6.1 6.1M207.7 98.4l6.2 6.1M207.8 98.4l-6.2 6.1M208.2 98.4l6.2 6.1M208.3 98.4l-6.2 6.1"/>
<path d="M209.3 98.4l6.2 6.1M209.3 98.4l-6.2 6.1M209.8 98.4l6.2 6.1M209.9 98.4l-6.2 6.1M210.3 98.4l6.2 6.1M210.4 98.4l-6.2 6.1M210.8 98.4l6.2 6.1M210.9 98.4l-6.2 6.1M211.4 98.4l6.1 6.1M211.4 98.4l-6.2 6.1M211.9 98.4l6.2 6.1M211.9 98.4l-6.2 6.1"/>
<path d="M212.4 98.4l6.2 6.1M212.4 98.4l-6.1 6.1M212.9 98.4l6.2 6.1M213 98.4l-6.2 6.1M213.4 98.4l6.2 6.1M213.5 98.4l-6.2 6.1M214 98.4l5.6 5.6M214 98.4l-6.2 6.1M214.5 98.4l5.1 5.1M214.5 98.4l-6.1 6.1M215 98.4l4.6 4.5M215 98.4l-6.1 6.1"/>
<path d="M215.5 98.4l4.1 4M215.6 98.4l-6.2 6.1M216 98.4l3.6 3.5M216.1 98.4l-6.2 6.1M216.6 98.4l3 3M216.6 98.4l-6.2 6.1M217.1 98.4l2.5 2.5M217.1 98.4l-6.1 6.1M217.6 98.4l2 1.9M217.7 98.4l-6.2 6.1M218.1 98.4l1.5 1.4M218.2 98.4l-6.2 6.1"/>
<path d="M218.6 98.4l1 .9M218.7 98.4l-6.2 6.1M219.2 98.4l.4 .4M219.2 98.4l-6.2 6.1M219.6 98.5l-6 6M219.6 99l-5.5 5.5M219.6 99.6l-5 4.9M30.8 101.5l3.1-3.1 6.2 6.1M30.8 104.1l.4 .4M30.8 103.6l1 .9M30.8 103l1.5 1.5M30.8 102.5l2 2"/>
<path d="M30.8 102l2.5 2.5M30.8 101.5l3 3M30.8 101l3.6 3.5M30.8 100.4l4.1 4.1M30.9 104.5l6.2-6.1 6.1 6.1M33.5 104.5l6.2-6.1 6.1 6.1M47.5 104.5l6.2-6.1 6.2 6.1M50.7 104.5l6.1-6.1 6.2 6.1M53.3 104.5l6.1-6.1 6.2 6.1M56.4 104.5l6.2-6.1 6.1 6.1M66.1 104.1l.5 .4M66.1 103.6l1 .9"/>
<path d="M66.1 103l1.5 1.5M66.1 102.5l2 2M66.1 102l2.5 2.5M66.1 101.5l3.1 3M66.1 101l3.6 3.5M69.8 104.5l6.2-6.1 6.2 6.1M70.2 100.1l-4.4 4.4M70.2 100.6l-3.9 3.9M70.2 101.1l-3.4 3.4M70.2 101.6l-2.9 2.9M70.2 102.2l-2.4 2.3M70.2 103.2l-1.3 1.3"/>
<path d="M70.2 103.7l-.8 .8M70.2 104.2l-.3 .3M70.2 100.3l-2-1.9-2.1 2.1M72.4 104.5l6.2-6.1 6.2 6.1M75.6 104.5l6.2-6.1 6.1 6.1M92.2 104.5l6.2-6.1 6.1 6.1M105.5 102.4l-4-4-6.2 6.1M105.5 100.1l-4.4 4.4M105.5 100.6l-3.9 3.9M105.5 101.1l-3.4 3.4M105.5 101.6l-2.9 2.9M105.5 102.2l-2.3 2.3"/>
<path d="M105.5 102.7l-1.8 1.8M105.5 103.2l-1.3 1.3M105.5 103.7l-.8 .8M105.5 104.2l-.3 .3M144.8 101l2.7-2.6 6.1 6.1M144.8 104.1l.5 .4M144.8 103.6l1 .9M144.8 103l1.5 1.5M144.8 102.5l2.1 2M144.8 102l2.6 2.5M144.8 101.5l3.1 3M144.8 101l3.6 3.5"/>
<path d="M144.8 100.4l4.1 4.1M154.8 104.5l6.2-6.1 6.1 6.1M157.9 104.5l6.2-6.1 6.2 6.1M160.5 104.5l6.2-6.1 6.2 6.1M180.1 101.5l3.2-3.1 6.1 6.1M180.1 104.1l5.8-5.7 6.2 6.1M180.1 104.1l.5 .4M180.1 103.6l1 .9M180.1 103l1.5 1.5M180.1 102.5l2.1 2M180.1 102l2.6 2.5M180.1 101.5l3.1 3"/>
<path d="M180.1 101l3.6 3.5M182.9 104.5l6.1-6.1 6.2 6.1M184.3 100.1l-4.5 4.4M184.3 101.6l-2.9 2.9M184.3 102.2l-2.4 2.3M184.3 102.7l-1.9 1.8M184.3 103.2l-1.4 1.3M184.3 103.7l-.9 .8M184.3 104.2l-.3 .3M184.3 100.3l-2-1.9-2.2 2.1M196.9 104.5l6.2-6.1 6.1 6.1M199.5 104.5l6.2-6.1 6.1 6.1"/>
<path d="M202.6 104.5l6.2-6.1 6.1 6.1M219.6 100.1l-4.5 4.4M219.6 100.6l-4 3.9M219.6 101.1l-3.4 3.4M219.6 101.6l-2.9 2.9M219.6 102.2l-2.4 2.3M219.6 102.7l-1.9 1.8M219.6 103.2l-1.4 1.3M219.6 103.7l-.8 .8M219.6 104.2l-.3 .3"/>
</g>
<path d="M40.3 98.4h.6v6.1h-.6zM50.2 98.4h.6v6.1h-.6zM60.1 98.4h.5v6.1h-.5zM75.7 98.4h.5v6.1h-.5zM85.5 98.4h.6v6.1h-.6zM95.4 98.4h.6v6.1h-.6zM154.4 98.4h.6v6.1h-.6zM164.2 98.4h.6v6.1h-.6zM174.1 98.4h.6v6.1h-.6zM189.7 98.4h.6v6.1h-.6zM199.6 98.4h.5v6.1h-.5zM209.4 98.4h.6v6.1h-.6z" fill="none" stroke="#808080" stroke-width=".25"/>
<!-- layer: CHAIN -->
<g fill="none" stroke="#dd6ec1" stroke-width=".25">
<path d="M35.7 105.4h.2v1.2h-.2zM65.1 105.4h.2v1.2h-.2zM71 105.4h.2v1.2h-.2zM100.4 105.4h.2v1.2h-.2zM149.7 105.4h.2v1.2h-.2zM179.1 105.4h.3v1.2h-.3zM185 105.4h.3v1.2h-.3zM214.5 105.4h.2v1.2h-.2zM220.3 105.4h.3v1.2h-.3zM249.8 105.4h.2v1.2h-.2z"/>
<circle cx="35.8" cy="106.5" r=".7"/>
<circle cx="65.2" cy="106.5" r=".7"/>
<circle cx="71.1" cy="106.5" r=".7"/>
<circle cx="100.5" cy="106.5" r=".7"/>
<circle cx="149.8" cy="106.5" r=".7"/>
<circle cx="179.3" cy="106.5" r=".7"/>
<circle cx="185.1" cy="106.5" r=".7"/>
<circle cx="214.6" cy="106.5" r=".7"/>
<circle cx="220.5" cy="106.5" r=".7"/>
<circle cx="249.9" cy="106.5" r=".7"/>
</g>
<g font-size="4.9" fill="#dd6ec1">
<text x="21.2" y="151.2">6.00 M WIDE TWO LEAF MOTOR GATE</text>
<text x="152.1" y="151.2">7.5 M WIDE THREE LEAF MOTOR GATE</text>
<text x="59.1" y="157.9">ENTRY GATE</text>
<text x="190" y="157.9">ENTRY GATE</text>
</g>
<g font-size="3.3" fill="#dd6ec1">
<text x="85.7" y="67.8">75 X 75 X 3 mm M.S. Box Pipe Section</text>
<text x="215.7" y="67.8">75 X 75 X 3 mm M.S. Box Pipe Section</text>
<text x="86.1" y="72.1">25 X 50 mm M.S. Box Pipe Section</text>
<text x="216.2" y="72.1">25 X 50 mm M.S. Box Pipe Section</text>
<text x="32.3" y="112.2">ELEVATION FROM OUT SIDE</text>
<text x="86.7" y="112.3">1.50 mm Thk. Perforated Sheet</text>
<text x="157.6" y="112.2">ELEVATION FROM OUT SIDE</text>
<text x="216.8" y="112.3">1.50 mm Thk. Perforated Sheet</text>
<text x="67" y="144.7">PLAN</text>
<text x="194.1" y="144.7">PLAN</text>
</g>
<g font-size="2.5" fill="#dd6ec1">
<text x="67.9" y="124.2">IN</text>
<text x="195" y="124.2">IN</text>
<text x="67.7" y="140.5">OUT</text>
<text x="194.7" y="140.5">OUT</text>
</g>
<g font-size="2.1" fill="#dd6ec1">
<text x="17.1" y="106.2">Rd. Lvl.</text>
<text x="116" y="106.2">Rd. Lvl.</text>
<text x="131.2" y="106.2">Rd. Lvl.</text>
<text x="265.4" y="106.2">Rd. Lvl.</text>
</g>
</svg>
